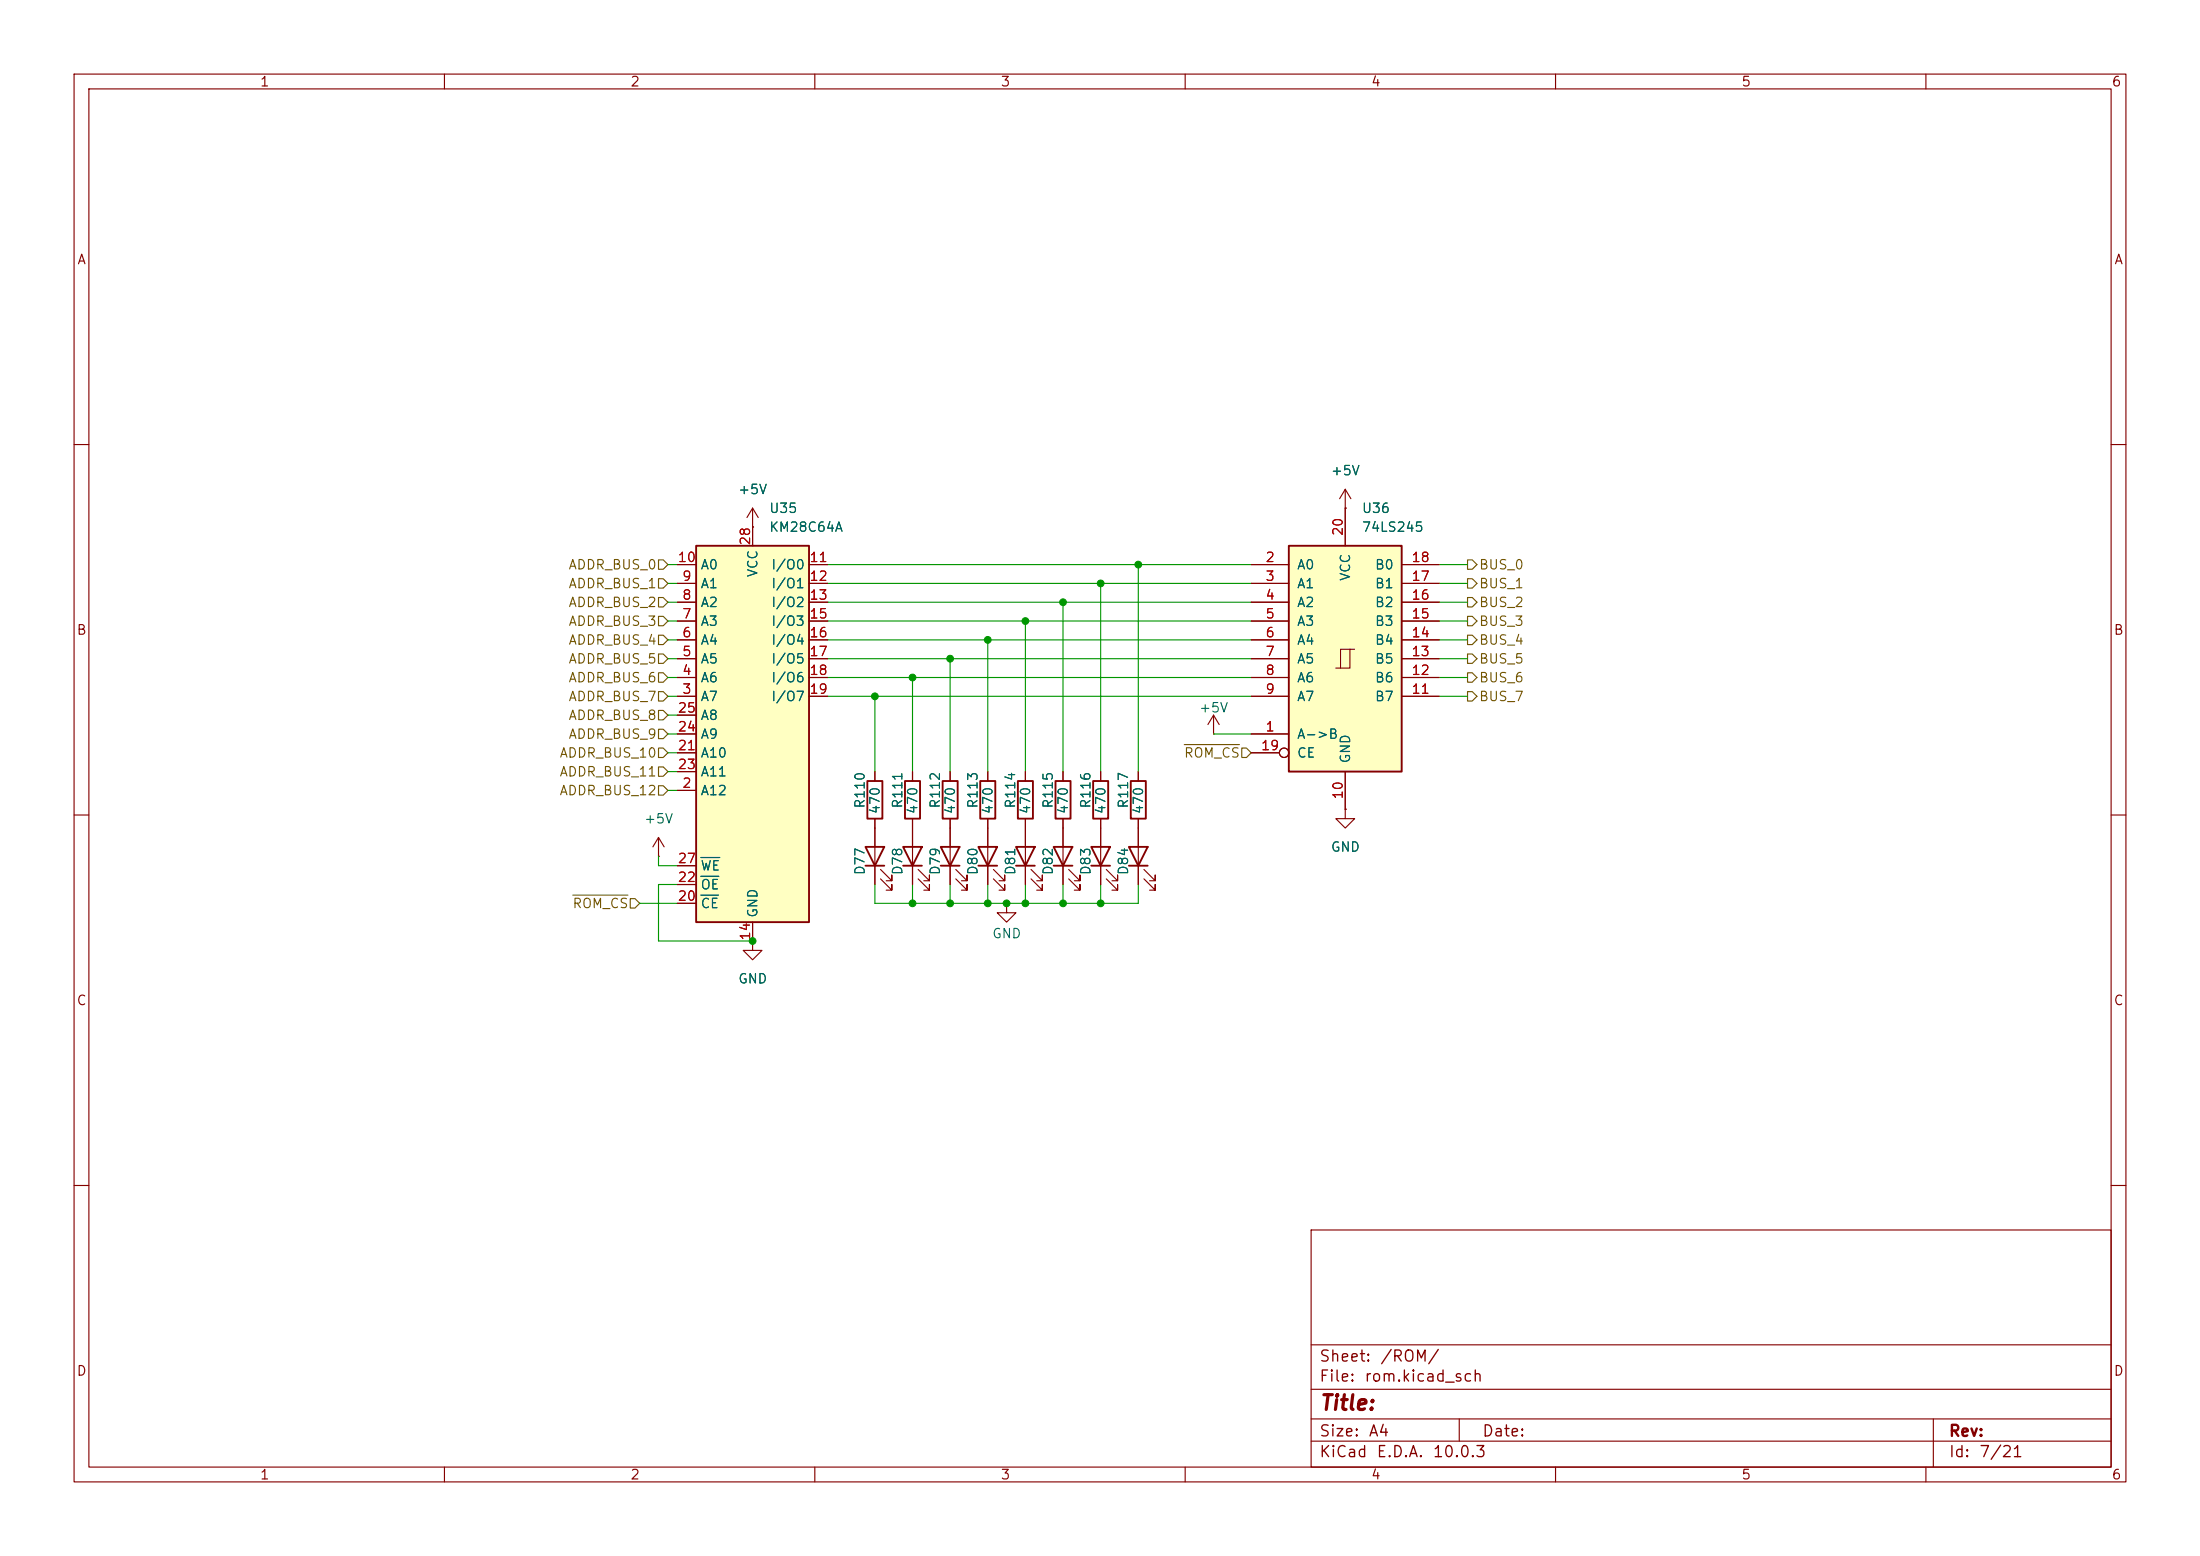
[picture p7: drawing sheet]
<svg xmlns="http://www.w3.org/2000/svg" width="297mm" height="210mm" viewBox="0 0 297 210" stroke-linecap="round" stroke-linejoin="round" font-family="sans-serif">
<g fill="none" stroke="#840000" stroke-width=".15">
<path d="M10 10h277v190h-277zM12 12h273v186h-273zM60 10v2M110 10v2M160 10v2M210 10v2M260 10v2M10 60h2M285 60h2M10 110h2M285 110h2M10 160h2"/>
<path d="M177 166h108v32h-108zM285 160h2M60 198v2M110 198v2M160 198v2M177 194.5h108M177 191.5h108M177 187.5h108M177 181.5h108M197 191.5v3M210 198v2M260 198v2"/>
<path d="M261 191.5v6.5"/>
</g>
<path d="M94 73.7h15.2v50.8h-15.2z" fill="#ffffc2"/>
<path d="M94 73.7h15.2v50.8h-15.2z" fill="none" stroke="#840000" stroke-width=".25"/>
<g fill="none" stroke="#840000" stroke-width=".15">
<path d="M91.4 78.7h2.6M91.4 76.2h2.6M101.6 71.1v2.6M109.2 78.7h2.6M109.2 76.2h2.6M91.4 94h2.6M91.4 91.4h2.6M91.4 88.9h2.6M91.4 86.4h2.6M91.4 83.8h2.6M91.4 81.3h2.6M91.4 99.1h2.6"/>
<path d="M91.4 96.5h2.6M109.2 94h2.6M109.2 91.4h2.6M109.2 88.9h2.6M109.2 86.4h2.6M109.2 83.8h2.6M109.2 81.3h2.6M91.4 106.7h2.6M91.4 101.6h2.6M91.4 119.4h2.6M91.4 104.1h2.6M91.4 116.8h2.6"/>
<path d="M181.6 109.2v1.3h1.3l-1.3 1.3-1.3-1.3h1.3M181.6 109.2h.1M91.4 121.9h2.6M101.6 124.5v2.5"/>
</g>
<path d="M94.6 118.3h2.4M94.6 115.7h2.6M94.6 120.8h2.4" fill="none" stroke="#006464" stroke-width=".15"/>
<path d="M174 73.7h15.2v30.4h-15.2z" fill="#ffffc2"/>
<g fill="none" stroke="#840000" stroke-width=".15">
<path d="M91.4 76.2h2.6M91.4 78.7h2.6M101.6 71.1h.1M101.6 68.6l-.8 1.3M101.6 68.6l.8 1.3M101.6 68.6v5.1M109.2 76.2h2.6M109.2 78.7h2.6M168.9 76.2h5.1M168.9 78.7h5.1M181.6 68.6h.1M181.6 66v7.7"/>
<path d="M181.6 66l-.8 1.3M181.6 66l.8 1.3M189.2 76.2h5.1M189.2 78.7h5.1M91.4 99.1h2.6M91.4 81.3h2.6M91.4 83.8h2.6M91.4 86.4h2.6M91.4 88.9h2.6M91.4 91.4h2.6M91.4 94h2.6M91.4 96.5h2.6"/>
<path d="M109.2 81.3h2.6M109.2 83.8h2.6M109.2 86.4h2.6M109.2 88.9h2.6M109.2 91.4h2.6M109.2 94h2.6M163.8 99.1h.1M163.8 96.5l-.7 1.3M163.8 96.5l.8 1.3M163.8 96.5v2.6M168.9 99.1h5.1M168.9 81.3h5.1"/>
<path d="M168.9 83.8h5.1M168.9 86.4h5.1M168.9 88.9h5.1M168.9 91.4h5.1M168.9 94h5.1M182.2 87.6h-1.2v2.6M182.9 87.6h-.7v2.6h-1.9M189.2 81.3h5.1M189.2 83.8h5.1M189.2 86.4h5.1M189.2 88.9h5.1M189.2 91.4h5.1"/>
<path d="M189.2 94h5.1M88.9 115.6h.1M88.9 113l-.8 1.3M88.9 113l.8 1.3M88.9 113v2.6M91.4 101.6h2.6M91.4 106.7h2.6M91.4 119.4h2.6M91.4 104.1h2.6M91.4 116.8h2.6M118.1 104.1v1.3M118.1 110.5v8.9"/>
<path d="M118.9 118.6l1.5 1.5v-.7v.7h-.8M118.9 117.3l1.5 1.6v-.8v.8h-.8M123.2 104.1v1.3M123.2 110.5v8.9M124 118.6l1.5 1.5v-.7v.7h-.8M124 117.3l1.5 1.6v-.8v.8h-.8M128.3 104.1v1.3M128.3 110.5v8.9M129 118.6l1.6 1.5v-.7v.7h-.8M129 117.3l1.6 1.6v-.8v.8h-.8M133.3 104.1v1.3M133.3 110.5v8.9"/>
<path d="M134.1 118.6l1.5 1.5v-.7v.7h-.7M134.1 117.3l1.5 1.6v-.8v.8h-.7M138.4 104.1v1.3M138.4 110.5v8.9M139.2 118.6l1.5 1.5v-.7v.7h-.7M139.2 117.3l1.5 1.6v-.8v.8h-.7M143.5 104.1v1.3M143.5 110.5v8.9M144.3 118.6l1.5 1.5v-.7v.7h-.8M144.3 117.3l1.5 1.6v-.8v.8h-.8M148.6 104.1v1.3M148.6 110.5v8.9"/>
<path d="M149.4 118.6l1.5 1.5v-.7v.7h-.8M149.4 117.3l1.5 1.6v-.8v.8h-.8M153.7 104.1v1.3M153.7 110.5v8.9M154.4 118.6l1.6 1.5v-.7v.7h-.8M154.4 117.3l1.6 1.6v-.8v.8h-.8M168.9 101.6h3.8M181.6 109.2h.1M181.6 104.1v5.1M91.4 121.9h2.6M101.6 127v1.3h1.3l-1.3 1.2-1.3-1.2h1.3M101.6 127h.1"/>
<path d="M101.6 124.5v2.5M135.9 121.9v1.3h1.3l-1.3 1.3-1.3-1.3h1.3M135.9 121.9h.1"/>
<circle cx="173.4" cy="101.6" r=".63"/>
</g>
<g fill="none" stroke="#840000" stroke-width=".25">
<path d="M174 73.7h15.2v30.4h-15.2zM116.8 114.3h2.6l-1.3 2.5zM116.8 116.8h2.6M117.1 105.4h2v5.1h-2zM121.9 114.3h2.6l-1.3 2.5zM121.9 116.8h2.6M122.2 105.4h2v5.1h-2zM127 114.3h2.5l-1.2 2.5zM127 116.8h2.5M127.3 105.4h2v5.1h-2zM132.1 114.3h2.5l-1.3 2.5zM132.1 116.8h2.5"/>
<path d="M132.3 105.4h2.1v5.1h-2.1zM137.2 114.3h2.5l-1.3 2.5zM137.2 116.8h2.5M137.4 105.4h2v5.1h-2zM142.2 114.3h2.6l-1.3 2.5zM142.2 116.8h2.6M142.5 105.4h2v5.1h-2zM147.3 114.3h2.6l-1.3 2.5zM147.3 116.8h2.6M147.6 105.4h2v5.1h-2zM152.4 114.3h2.5l-1.2 2.5zM152.4 116.8h2.5"/>
<path d="M152.7 105.4h2v5.1h-2z"/>
</g>
<g fill="none" stroke="#725600" stroke-width=".15">
<path d="M88.9 78.1h.6l.7 .6-.7 .7h-.6zM88.9 75.6h.6l.7 .6-.7 .6h-.6zM198.1 78.1h.7l.6 .6-.6 .7h-.7zM198.1 75.6h.7l.6 .6-.6 .6h-.7zM88.9 98.4h.6l.7 .7-.7 .6h-.6zM88.9 95.9h.6l.7 .6-.7 .7h-.6zM88.9 80.6h.6l.7 .7-.7 .6h-.6zM88.9 83.2h.6l.7 .6-.7 .7h-.6zM88.9 85.7h.6l.7 .7-.7 .6h-.6zM88.9 90.8h.6l.7 .6-.7 .7h-.6zM88.9 93.3h.6l.7 .7-.7 .6h-.6zM88.9 88.3h.6l.7 .6-.7 .6h-.6z"/>
<path d="M198.1 80.6h.7l.6 .7-.6 .6h-.7zM198.1 83.2h.7l.6 .6-.6 .7h-.7zM198.1 85.7h.7l.6 .7-.6 .6h-.7zM198.1 93.3h.7l.6 .7-.6 .6h-.7zM198.1 90.8h.7l.6 .6-.6 .7h-.7zM198.1 88.3h.7l.6 .6-.6 .6h-.7zM88.9 103.5h.6l.7 .6-.7 .7h-.6zM88.9 101h.6l.7 .6-.7 .6h-.6zM88.9 106h.6l.7 .7-.7 .6h-.6zM159.9 100.5h7.4M167.6 101h.7l.6 .6-.6 .6h-.7zM77.3 120.8h7.5"/>
<path d="M85.1 121.3h.6l.7 .6-.7 .7h-.6z"/>
</g>
<g fill="none" stroke="#009600" stroke-width=".15">
<path d="M90.2 78.7h1.2M90.2 76.2h1.2M111.8 78.7h57.1M111.8 76.2h57.1M148.6 78.7v25.4M153.7 76.2v27.9M194.3 78.7h3.8M194.3 76.2h3.8M90.2 91.4h1.2M90.2 96.5h1.2M90.2 88.9h1.2M90.2 94h1.2"/>
<path d="M90.2 99.1h1.2M90.2 83.8h1.2M90.2 81.3h1.2M90.2 86.4h1.2M111.8 91.4h57.1M111.8 88.9h57.1M111.8 94h57.1M111.8 83.8h57.1M111.8 81.3h57.1M111.8 86.4h57.1M118.1 94v10.1M123.2 91.4v12.7"/>
<path d="M128.3 88.9v15.2M133.3 86.4v17.7M138.4 83.8v20.3M143.5 81.3v22.8M163.8 99.1h5.1M194.3 91.4h3.8M194.3 88.9h3.8M194.3 94h3.8M194.3 83.8h3.8M194.3 81.3h3.8M194.3 86.4h3.8M88.9 115.6v1.2h2.5"/>
<path d="M90.2 104.1h1.2M90.2 101.6h1.2M90.2 106.7h1.2M91.4 119.4h-2.5v7.6h12.7M118.1 119.4v2.5h35.6v-2.5M123.2 119.4v2.5M128.3 119.4v2.5M133.3 119.4v2.5M138.4 119.4v2.5M143.5 119.4v2.5M148.6 119.4v2.5M86.4 121.9h5"/>
</g>
<path d="M94.6 118.3h2.4M94.6 115.7h2.6M94.6 120.8h2.4" fill="none" stroke="#006464" stroke-width=".15"/>
<g fill="#009600" stroke="#009600" stroke-width=".14">
<circle cx="101.6" cy="127" r=".46"/>
<circle cx="153.7" cy="76.2" r=".46"/>
<circle cx="148.6" cy="78.7" r=".46"/>
<circle cx="138.4" cy="83.8" r=".46"/>
<circle cx="128.3" cy="88.9" r=".46"/>
<circle cx="143.5" cy="81.3" r=".46"/>
<circle cx="133.3" cy="86.4" r=".46"/>
<circle cx="123.2" cy="121.9" r=".46"/>
<circle cx="123.2" cy="91.4" r=".46"/>
<circle cx="118.1" cy="94" r=".46"/>
<circle cx="135.9" cy="121.9" r=".46"/>
<circle cx="138.4" cy="121.9" r=".46"/>
<circle cx="128.3" cy="121.9" r=".46"/>
<circle cx="133.3" cy="121.9" r=".46"/>
<circle cx="148.6" cy="121.9" r=".46"/>
<circle cx="143.5" cy="121.9" r=".46"/>
</g>
<text font-size="2" fill="#840000" x="178" y="190.8">Title:</text>
<g font-size="1.5" fill="#840000">
<text x="178" y="184.2">Sheet:</text>
<text x="186.2" y="184.2">/ROM/</text>
<text x="178" y="186.9">File:</text>
<text x="184.1" y="186.9">rom.kicad_sch</text>
<text x="178" y="197.1">KiCad</text>
<text x="178" y="194.3">Size:</text>
<text x="184.7" y="194.3">A4</text>
<text x="185.7" y="197.1">E.D.A.</text>
<text x="193.3" y="197.1">10.0.3</text>
<text x="200" y="194.3">Date:</text>
<text x="263" y="194.3">Rev:</text>
<text x="263" y="197.1">Id:</text>
<text x="267.1" y="197.1">7/21</text>
</g>
<g font-size="1.3" fill="#840000">
<text x="35" y="12">1</text>
<text x="85" y="12">2</text>
<text x="135" y="12">3</text>
<text x="185" y="12">4</text>
<text x="235" y="12">5</text>
<text x="285" y="12">6</text>
<text x="10.3" y="36">A</text>
<text x="285.3" y="36">A</text>
<text x="10.3" y="86">B</text>
<text x="285.3" y="86">B</text>
<text x="10.3" y="136">C</text>
<text x="285.3" y="136">C</text>
<text x="10.3" y="186">D</text>
<text x="285.3" y="186">D</text>
<text x="35" y="200">1</text>
<text x="85" y="200">2</text>
<text x="135" y="200">3</text>
<text x="185" y="200">4</text>
<text x="235" y="200">5</text>
<text x="285" y="200">6</text>
</g>
<g font-size="1.3" fill="#006464">
<text x="179.6" y="64.5">+5V</text>
<text x="99.6" y="67">+5V</text>
<text x="103.8" y="69.6">U35</text>
<text x="183.8" y="69.6">U36</text>
<text x="94.5" y="77.2">A0</text>
<text x="102.6" y="78" transform="rotate(-90 102.6 78)">VCC</text>
<text x="103.8" y="72.1">KM28C64A</text>
<text x="104" y="77.2">I/O0</text>
<text x="175" y="77.2">A0</text>
<text x="183.8" y="72.1">74LS245</text>
<text x="185.5" y="77.2">B0</text>
<text x="94.5" y="82.3">A2</text>
<text x="94.5" y="79.7">A1</text>
<text x="104" y="79.7">I/O1</text>
<text x="104" y="82.3">I/O2</text>
<text x="175" y="79.7">A1</text>
<text x="175" y="82.3">A2</text>
<text x="182.6" y="78.5" transform="rotate(-90 182.6 78.5)">VCC</text>
<text x="185.5" y="82.3">B2</text>
<text x="185.5" y="79.7">B1</text>
<text x="94.5" y="89.9">A5</text>
<text x="94.5" y="87.3">A4</text>
<text x="94.5" y="84.8">A3</text>
<text x="104" y="84.8">I/O3</text>
<text x="104" y="87.3">I/O4</text>
<text x="104" y="89.9">I/O5</text>
<text x="175" y="84.8">A3</text>
<text x="175" y="87.3">A4</text>
<text x="175" y="89.9">A5</text>
<text x="185.5" y="89.9">B5</text>
<text x="185.5" y="87.3">B4</text>
<text x="185.5" y="84.8">B3</text>
<text x="94.5" y="95">A7</text>
<text x="94.5" y="92.4">A6</text>
<text x="104" y="92.4">I/O6</text>
<text x="104" y="95">I/O7</text>
<text x="175" y="92.4">A6</text>
<text x="175" y="95">A7</text>
<text x="185.5" y="95">B7</text>
<text x="185.5" y="92.4">B6</text>
<text x="94.5" y="100">A9</text>
<text x="94.5" y="97.5">A8</text>
<text x="161.8" y="96.5">+5V</text>
<text x="175" y="100">A-&gt;B</text>
<text x="94.5" y="107.7">A12</text>
<text x="94.5" y="102.6">A10</text>
<text x="94.5" y="105.1">A11</text>
<text x="175" y="102.6">CE</text>
<text x="182.6" y="103.1" transform="rotate(-90 182.6 103.1)">GND</text>
<text x="86.9" y="111.5">+5V</text>
<text x="117" y="109.2" transform="rotate(-90 117 109.2)">R110</text>
<text x="119.1" y="110" transform="rotate(-90 119.1 110)">470</text>
<text x="122.1" y="109.2" transform="rotate(-90 122.1 109.2)">R111</text>
<text x="124.2" y="110" transform="rotate(-90 124.2 110)">470</text>
<text x="127.2" y="109.2" transform="rotate(-90 127.2 109.2)">R112</text>
<text x="129.2" y="110" transform="rotate(-90 129.2 110)">470</text>
<text x="132.3" y="109.2" transform="rotate(-90 132.3 109.2)">R113</text>
<text x="134.3" y="110" transform="rotate(-90 134.3 110)">470</text>
<text x="137.4" y="109.2" transform="rotate(-90 137.4 109.2)">R114</text>
<text x="139.4" y="110" transform="rotate(-90 139.4 110)">470</text>
<text x="142.4" y="109.2" transform="rotate(-90 142.4 109.2)">R115</text>
<text x="144.5" y="110" transform="rotate(-90 144.5 110)">470</text>
<text x="147.5" y="109.2" transform="rotate(-90 147.5 109.2)">R116</text>
<text x="149.6" y="110" transform="rotate(-90 149.6 110)">470</text>
<text x="152.6" y="109.2" transform="rotate(-90 152.6 109.2)">R117</text>
<text x="154.6" y="110" transform="rotate(-90 154.6 110)">470</text>
<text x="94.5" y="117.8">WE</text>
<text x="117" y="118.2" transform="rotate(-90 117 118.2)">D77</text>
<text x="122.1" y="118.2" transform="rotate(-90 122.1 118.2)">D78</text>
<text x="127.2" y="118.2" transform="rotate(-90 127.2 118.2)">D79</text>
<text x="132.3" y="118.2" transform="rotate(-90 132.3 118.2)">D80</text>
<text x="137.4" y="118.2" transform="rotate(-90 137.4 118.2)">D81</text>
<text x="142.4" y="118.2" transform="rotate(-90 142.4 118.2)">D82</text>
<text x="147.5" y="118.2" transform="rotate(-90 147.5 118.2)">D83</text>
<text x="152.6" y="118.2" transform="rotate(-90 152.6 118.2)">D84</text>
<text x="179.6" y="115.3">GND</text>
<text x="94.5" y="122.9">CE</text>
<text x="94.5" y="120.4">OE</text>
<text x="102.6" y="124" transform="rotate(-90 102.6 124)">GND</text>
<text x="133.9" y="127">GND</text>
<text x="99.6" y="133.1">GND</text>
</g>
<g font-size="1.3" fill="#725600">
<text x="76.7" y="77.2">ADDR_BUS_0</text>
<text x="199.6" y="77.2">BUS_0</text>
<text x="76.7" y="79.7">ADDR_BUS_1</text>
<text x="76.7" y="82.3">ADDR_BUS_2</text>
<text x="199.6" y="79.7">BUS_1</text>
<text x="199.6" y="82.3">BUS_2</text>
<text x="76.7" y="84.8">ADDR_BUS_3</text>
<text x="76.7" y="87.3">ADDR_BUS_4</text>
<text x="76.7" y="89.9">ADDR_BUS_5</text>
<text x="199.6" y="84.8">BUS_3</text>
<text x="199.6" y="87.3">BUS_4</text>
<text x="199.6" y="89.9">BUS_5</text>
<text x="76.7" y="92.4">ADDR_BUS_6</text>
<text x="76.7" y="95">ADDR_BUS_7</text>
<text x="199.6" y="95">BUS_7</text>
<text x="199.6" y="92.4">BUS_6</text>
<text x="76.7" y="100">ADDR_BUS_9</text>
<text x="76.7" y="97.5">ADDR_BUS_8</text>
<text x="75.4" y="105.1">ADDR_BUS_11</text>
<text x="75.4" y="102.6">ADDR_BUS_10</text>
<text x="75.4" y="107.7">ADDR_BUS_12</text>
<text x="159.7" y="102.6">ROM_CS</text>
<text x="77.2" y="122.9">ROM_CS</text>
</g>
<g font-size="1.3" fill="#a90000">
<text x="91.4" y="76.2">10</text>
<text x="101.6" y="73.7" transform="rotate(-90 101.6 73.7)">28</text>
<text x="109.2" y="76.2">11</text>
<text x="170.7" y="76.2">2</text>
<text x="181.6" y="72.4" transform="rotate(-90 181.6 72.4)">20</text>
<text x="190.5" y="76.2">18</text>
<text x="92" y="83.8">7</text>
<text x="92" y="81.3">8</text>
<text x="92" y="78.7">9</text>
<text x="109.2" y="78.7">12</text>
<text x="109.2" y="81.3">13</text>
<text x="109.2" y="83.8">15</text>
<text x="170.7" y="78.7">3</text>
<text x="170.7" y="81.3">4</text>
<text x="170.7" y="83.8">5</text>
<text x="190.5" y="83.8">15</text>
<text x="190.5" y="81.3">16</text>
<text x="190.5" y="78.7">17</text>
<text x="92" y="88.9">5</text>
<text x="92" y="86.3">6</text>
<text x="109.2" y="86.3">16</text>
<text x="109.2" y="88.9">17</text>
<text x="170.7" y="86.3">6</text>
<text x="170.7" y="88.9">7</text>
<text x="190.5" y="88.9">13</text>
<text x="190.5" y="86.3">14</text>
<text x="92" y="94">3</text>
<text x="92" y="91.4">4</text>
<text x="109.2" y="91.4">18</text>
<text x="109.2" y="94">19</text>
<text x="170.7" y="91.4">8</text>
<text x="170.7" y="94">9</text>
<text x="190.5" y="94">11</text>
<text x="190.5" y="91.4">12</text>
<text x="91.4" y="101.6">21</text>
<text x="91.4" y="99">24</text>
<text x="91.4" y="96.5">25</text>
<text x="170.1" y="101.6">19</text>
<text x="170.7" y="99">1</text>
<text x="91.4" y="104.1">23</text>
<text x="92" y="106.7">2</text>
<text x="181.6" y="108" transform="rotate(-90 181.6 108)">10</text>
<text x="91.4" y="119.4">22</text>
<text x="91.4" y="116.8">27</text>
<text x="91.4" y="121.9">20</text>
<text x="101.6" y="127" transform="rotate(-90 101.6 127)">14</text>
</g>
</svg>
